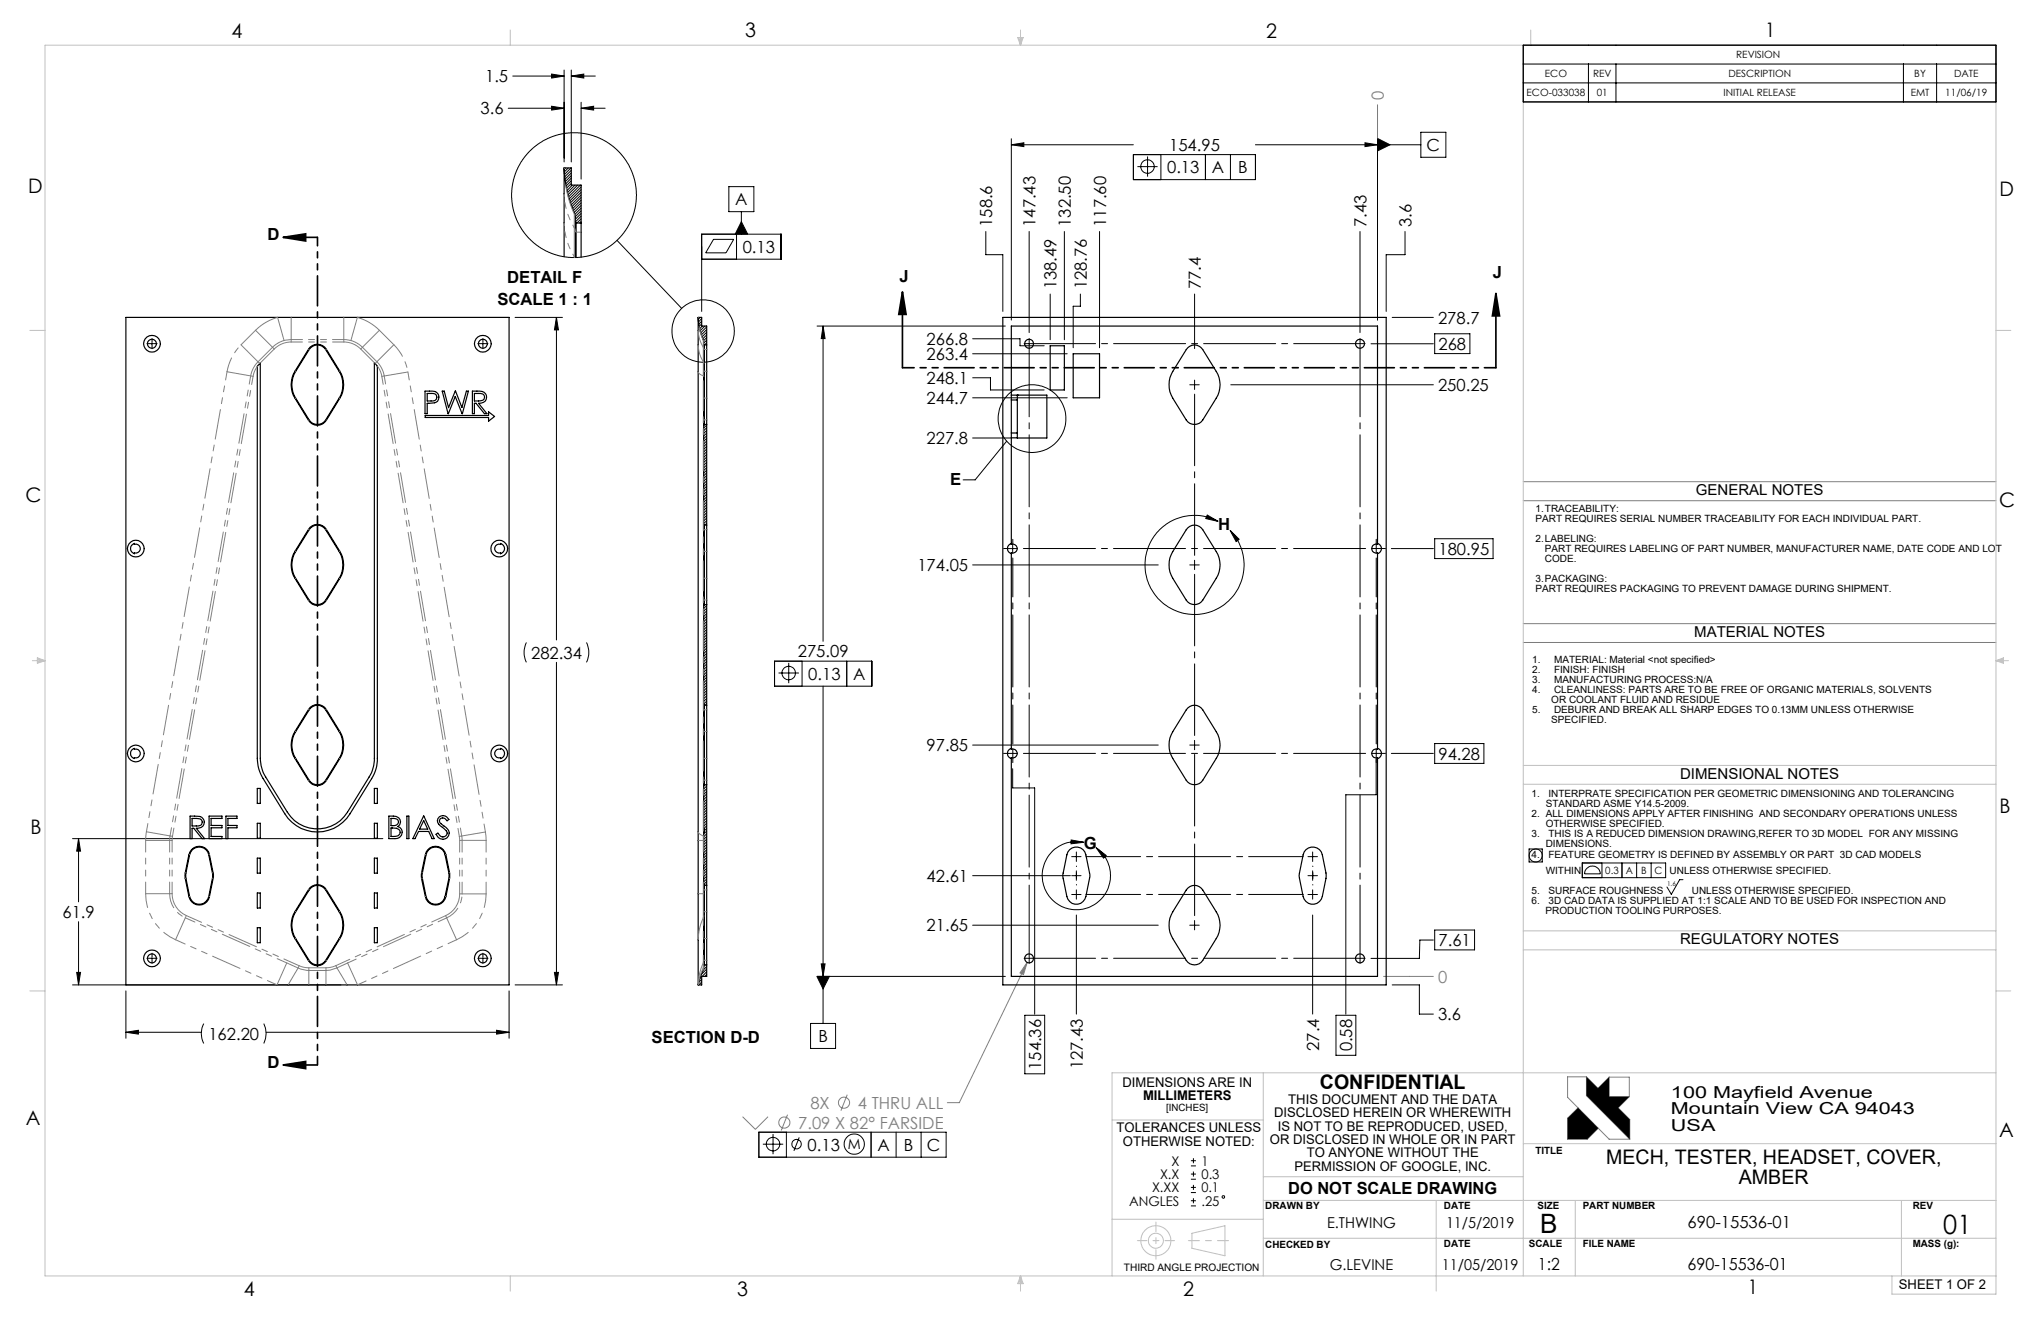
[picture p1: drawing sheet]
<svg xmlns="http://www.w3.org/2000/svg" width="432mm" height="279mm" viewBox="0 0 432 279" stroke-linecap="round" stroke-linejoin="round" font-family="sans-serif">
<g fill="none" stroke="#000" stroke-width=".21">
<path d="M108.5 16.1h10.8M116.7 15.7l2.6 .4-2.6 .4zM119.3 14.8v19.5M120.9 16.1l2.6-.4v.8zM120.9 14.8v19.5M120.9 16.1h5M322.3 9.6h100v12h-100zM322.3 13.5h100M322.3 17.5h100M336.1 13.5v8.1M341.9 13.5v8.1M402.7 13.5v8.1"/>
<path d="M409.7 13.5v8.1M107.5 22.9h11.8M116.7 22.5l2.6 .4-2.6 .4zM122.9 22.9l2.7-.4v.8zM122.9 21.6v16.3M122.9 22.9h5.1M154.2 39.5h5.3v5.3h-5.3zM214 30.6h25.8M214 29.4v38.3M214 30.6l2.6-.4v.8zM239.8 32.7h25.8v5.3h-25.8zM240.6 35.2h4.3"/>
<path d="M242.8 33.1v4.3M245.6 32.7v5.3M255 32.7v5.3M260.3 32.7v5.3M265.6 30.6h35M288.8 30.2l2.6 .4-2.6 .4zM291.4 29.4v38.3M291.4 29.3l2.7 1.3-2.7 1.3zM300.6 28h5.3v5.3h-5.3zM130.5 50.8l13.7 14.4M148.4 54.8h16.8v-5.3h-16.8v16.4M151 50.6h4.2l-1.6 2.9h-4.3z"/>
<path d="M155.8 49.5v5.3M156.8 44.8v4.7M156.8 46.9l1.4 2.6h-2.7zM208.6 49v4.9h3.6v12M217.7 49v21.3M225.2 49v22.9M232.6 49v24.6M287.7 49v21.3M297.3 49v4.9h-4v12M32 72.7h.3M32.1 72.6v.2M102 72.7h.3"/>
<path d="M102.2 72.6v.2M109 67.1h10M117.7 67.1v68.3M117.7 67.1l.4 2.7h-.8zM172.9 69h39.8M174.1 69l.5 2.6h-.9zM174.1 69v66.6M205.8 74.8h20M205.8 79.9h3.8v2.6h11.3M205.8 71.6h10v1.5h5.1M217.6 72.7h.2M217.7 72.6v.2"/>
<path d="M222.2 62.2v9.7M228.6 62.2v2.6h-1.6v8.8M252.7 62.2v11.5M290.1 72.7h13.1M294.5 67.1h8.7M303.5 70.6h7.5v4.2h-7.5zM205.8 92.6h8.2M205.8 84.1h20M213 93.3l-6.7 8.2h-2.5M251.7 81.4h2M252.7 80.4v2M260.4 81.4h42.8"/>
<path d="M205.8 119.5h39.2M213.3 116h2M214.2 115v2M251.7 119.5h2M252.7 118.5v2M255.4 108.9l2.3 1.4-2.6-.6zM257.7 110.3a10.5 10.5 0 0 0-15.4 8.5 10.5 10.5 0 0 0 14.1 10.6 10.5 10.5 0 0 0 3.8-17.2M260.2 112.2l1.9 1.9-.6 .4zM294.4 116h8.8M303.5 113.9h12.4v4.2h-12.4zM111.4 135.9l-.2 .3a4.8 4.8 0 0 0 .2 3.9M124.1 135.9l.1 .3a4.8 4.8 0 0 1-.1 3.9"/>
<path d="M163.9 139.8h20.5v5.3h-20.5zM169.7 139.8v5.3M179.1 139.8v5.3M117.7 140.1v68.2M164.7 142.3h4.3M166.9 140.2v4.3M174.1 145.1v71.4M205.8 157.6h39.2M251.7 157.6h2M252.7 156.6v2M294.4 159.3h8.8M303.5 157.3h10.4v4.2h-10.4z"/>
<path d="M15.3 177.4h65.7M16.6 177.4l.4 2.6h-.8zM16.6 177.4v13.3M214.2 162.6v4.1h4.7v47.8M226.6 177.7l2.7 .5-2.7 .3zM229.3 178.2a7.2 7.2 0 0 0-8.7 8.3 7.2 7.2 0 0 0 11 4.8 7.2 7.2 0 0 0 .3-12M231.9 179.3l2.1 1.6-.5 .6zM291.1 160.6v7.5h-6.4v46.4M323.5 179.6h2.8v2.7h-2.8zM16.6 194.9v13.4M205.8 195.7h39.2M205.8 185.2h20.6"/>
<path d="M226.7 189.2h2M226.7 181.2h2M226.7 185.2h2M227.7 193.5v21M227.7 180.2v2M227.7 184.2v2M227.7 188.2v2M251.7 195.7h2M252.7 194.7v2M276.7 189.2h2M276.7 181.2h2M276.7 185.2h2"/>
<path d="M277.7 193.5v21M277.7 180.2v2M277.7 184.2v2M277.7 188.2v2M303.2 198.8h-2.8l-.1 3.9h-10.2M303.5 196.7h8.5v4.2h-8.5zM334.8 182.5h17.6v3.1h-17.6zM335.7 183.7a1.65 1.65 0 0 1 1.8-.4 1.65 1.65 0 0 1 1.1 1.5h-3.4l.2-.7zM338.9 182.5v3.1M343.1 182.5v3.1M346.3 182.5v3.1M349.3 182.5v3.1"/>
<path d="M356.1 186.1h-.7l-1.8 3.1-.9-1.6M15.3 208.3h56.8M16.2 205.7h.8l-.4 2.6zM26.6 218.3l2.7-.4v.8zM26.6 209.6v10M26.6 218.3h16M32 202.7h.3M32.1 202.6v.2M43.1 216.5a4.4 4.4 0 0 0 0 4.2M55.8 216.5a4.7 4.7 0 0 1 0 4.2M56.3 218.3h51.4M102 202.7h.3"/>
<path d="M102.2 202.6v.2M105.1 217.9l2.6 .4-2.6 .4zM107.7 209.6v10M109 208.3h10M117.3 205.7h.8l-.4 2.6zM171.5 216.5h5.3v5.3h-5.3zM172.8 206.5h2.7l-1.4 2.7zM172.9 206.5h39.8M173.7 203.9h.9l-.5 2.6zM216.8 214.7h4.2v12.4h-4.2zM282.6 214.7h4.2v8.5h-4.2zM294.5 208.3h5.8v6.2h2.9"/>
<path d="M160.5 239.5h39.7v5.3h-39.7zM163.5 239.9v4.2M166.4 239.5v5.3M184.3 239.5v5.3M189.6 239.5v5.3M194.9 239.5v5.3M161.4 242h4.3M169.1 240.6l-1.1 2.8M252 246.6h1M252 245.5h1M252 249.4h1M252 248.3h1"/>
<path d="M252 252.2h1M252 251.1h1M252 255.1h1M252 254h1M252.5 245v1M252.5 247.8v1M252.5 250.6v1.1M252.5 253.4v1.1"/>
<circle cx="242.8" cy="35.2" r="1.43"/>
<circle cx="148.8" cy="70" r="6.6"/>
<circle cx="218.3" cy="88.5" r="7.2"/>
<circle cx="166.9" cy="142.4" r="1.42"/>
<circle cx="324.9" cy="180.9" r="1.37"/>
<circle cx="163.5" cy="242" r="1.43"/>
<circle cx="168.5" cy="242" r=".99"/>
<circle cx="180.7" cy="242" r="2.15"/>
<circle cx="258.8" cy="253.1" r=".27"/>
</g>
<g fill="none" stroke="#c0c0c0" stroke-width=".21">
<path d="M108 6.3v3.3M215.3 7.9h1.2l-.6 1.7zM215.6 7.9l.3 1.7M215.9 6.3v3.3M216.2 7.9l-.3 1.7M322.3 9.6v260.3M323.9 6.3v3.3M6.3 69.9h3.2M422.3 69.9h3.1M6.8 139.7h2.7M7.9 139.1l1.6 .6-1.6 .6zM7.9 139.4l1.6 .3"/>
<path d="M9.5 139.7l-1.6 .3M422.3 139.7h2.6M422.3 139.7l1.6 .3M422.3 139.7l1.6-.6v1.2zM423.9 139.4l-1.6 .3M322.3 161.9h100M322.3 165.9h100M322.3 196.9h100M6.3 209.6h3.2M322.3 200.9h100M422.3 209.6h3.1M235.3 236.9h32"/>
<path d="M267.3 226.9v43M422.3 226.9h-187v43M235.3 257.9h32M267.3 253.9h155M267.3 248.9h55M303.8 253.9v19.2M322.3 241.9h100M333.3 253.9v16M402.3 253.9v16M108 269.9v3.2M215.9 269.9v3.2M215.9 269.9l.6 1.6h-1.2z"/>
<path d="M215.9 269.9l-.3 1.6M215.9 269.9l.3 1.6M252.2 260.8l7-1.5v6.3l-7-1.6zM267.3 261.9h155M400.3 269.9v3.8h22v-264.1h-412.8v260.3h412.8"/>
<circle cx="244.5" cy="262.4" r="3.2"/>
<circle cx="244.5" cy="262.4" r="1.6"/>
</g>
<g fill="none" stroke="#808080" stroke-width=".21">
<path d="M291.4 22.2v45.5M322.3 101.9h100M322.3 105.9h100M322.3 131.9h100M322.3 135.9h100M217.3 203.6l-.8 2.5-.7-.3zM217.3 203.6l-14.3 29.6h-2.6M292.7 206.5h10.5M157.1 236.2l2.7 2.7 2.7-2.7M166.6 235.8l-1.3 3.3M179.2 231.5l-1.3 3.4M333.9 234.3l-2.3 2.2v4.4h4.2l2.3-2.3"/>
<path d="M335.6 227.8h-4v4.3l8.8 8.8h4.4M335.6 227.8v3.9l9.2 9.2M335.6 227.8l2.5 2.4 2.3-2.4M340.4 227.8h4.3v4.2M340.4 227.8v4.2h4.3M344.7 232l-2.4 2.3 2.5 2.5v4.1"/>
<circle cx="165.9" cy="237.4" r="1.18"/>
<circle cx="178.6" cy="233.2" r="1.18"/>
</g>
<path d="M251.4 262.4h8.5" fill="none" stroke="#c0c0c0" stroke-width=".21" stroke-dasharray="15.2 1.3 1.3 1.3" stroke-dashoffset="12.9"/>
<path d="M244.6 258.5v7.8M240.6 262.4h7.9" fill="none" stroke="#c0c0c0" stroke-width=".21" stroke-dasharray="15.2 1.3 1.3 1.3" stroke-dashoffset="13.2"/>
<path d="M331.6 236.5v4.4h4.2l2.3-2.3-4.2-4.3zM335.6 227.8v3.9l9.2 9.2v-4.1l-2.5-2.5 2.4-2.3h-4.3v-4.2l-2.3 2.4z" fill-rule="evenodd" fill="#000"/>
<path d="M59.9 50.2l4.8-.7v1.5zM59.9 50.2h7.2M190.9 61.7l.8 4.8h-1.6zM190.9 61.7v16.1M316.5 62.1l.8 4.7h-1.6zM316.5 62.1v15.7M59.9 225.2l4.8-.7v1.5zM59.9 225.2h7.2" fill="none" stroke="#000" stroke-width=".35"/>
<g fill="none" stroke="#000" stroke-width=".21" stroke-dasharray="15.2 1.3 1.3 1.3">
<path d="M31.9 72.7h-.8M32.2 72.4v-.8M32.2 72.9v.9M32.4 72.7h.8M101.9 72.7h-.8M102.2 72.4v-.8M102.2 72.9v.9M102.4 72.7h.8M217.5 72.7h-.8M217.7 72.4v-.8M287.7 72.7v-.1M287.7 72.7h-.1"/>
<path d="M287.7 72.7v.1M287.7 72.7h.2M287.7 72.4v-.8M288 72.7h.8M213.3 116h-1M214.3 115v-.9M291.2 116v-1M291.2 116h-1M291.2 116v1M291.2 116h1M291.2 115v-.9M292.2 116h.9"/>
<path d="M213.3 159.3h-1M214.3 159.3v-1M214.3 159.3h-1M214.3 159.3v1M214.3 159.3h1M291.2 159.3v-1M291.2 159.3h-1M291.2 159.3v1M291.2 159.3h1M292.2 159.3h.9M214.3 160.3v1M291.2 160.3v1"/>
<path d="M31.9 202.7h-.8M32.2 202.4v-.8M32.2 202.9v.9M32.4 202.7h.8M101.9 202.7h-.8M102.2 202.4v-.8M102.2 202.9v.9M102.4 202.7h.8M217.5 202.7h-.8M217.7 202.7v-.1M217.7 202.7h-.1M217.7 202.7v.1"/>
<path d="M217.7 202.7h.2M217.7 202.9v.9M217.7 202.4v-129.5M287.7 202.7v-.1M287.7 202.7h-.1M287.7 202.7v.1M287.7 202.7h.2M287.7 202.9v.9M287.7 202.4v-129.5M288 202.7h.8"/>
</g>
<path d="M216.3 116h72.9M216.3 159.3h72.9" fill="none" stroke="#000" stroke-width=".21" stroke-dasharray="15.2 1.3 1.3 1.3" stroke-dashoffset="-.2"/>
<path d="M214.3 157.3v-39.3M291.2 157.3v-39.3" fill="none" stroke="#000" stroke-width=".21" stroke-dasharray="15.2 1.3 1.3 1.3" stroke-dashoffset="7"/>
<path d="M218 72.7h69.5M218 202.7h69.5" fill="none" stroke="#000" stroke-width=".21" stroke-dasharray="15.2 1.3 1.3 1.3" stroke-dashoffset="1.4"/>
<path d="M252.7 117.5v-34.1M252.7 155.6v-34.1M252.7 193.7v-34.1" fill="none" stroke="#000" stroke-width=".21" stroke-dasharray="15.2 1.3 1.3 1.3" stroke-dashoffset=".1"/>
<path d="M227.7 187.2v-4M277.7 187.2v-4" fill="none" stroke="#000" stroke-width=".21" stroke-dasharray="15.2 1.3 1.3 1.3" stroke-dashoffset="15.1"/>
<path d="M229.7 181.2h46M229.7 189.2h46" fill="none" stroke="#000" stroke-width=".21" stroke-dasharray="15.2 1.3 1.3 1.3" stroke-dashoffset="3.7"/>
<path d="M67.2 50.2v175" fill="none" stroke="#000" stroke-width=".35" stroke-dasharray="6.3 1.3 1.3 1.3 1.3 1.3" stroke-dashoffset="4.5"/>
<path d="M316.5 77.8h-125.6" fill="none" stroke="#000" stroke-width=".35" stroke-dasharray="6.3 1.3 1.3 1.3 1.3 1.3" stroke-dashoffset="3.9"/>
<g fill="#000">
<path d="M59.9 50.2l4.8-.7v1.5zM59.9 225.2l4.8-.7v1.5z"/>
<path d="M156.8 46.9l1.4 2.6h-2.7zM172.8 206.5h2.7l-1.4 2.7zM291.4 29.3l2.7 1.3-2.7 1.3z"/>
<path d="M316.5 62.1l.8 4.7h-1.6zM190.9 61.7l.8 4.8h-1.6z"/>
<path d="M255.4 108.9l2.3 1.4-2.6-.6zM260.2 112.2l1.9 1.9-.6 .4zM226.6 177.7l2.7 .5-2.7 .3zM231.9 179.3l2.1 1.6-.5 .6z"/>
<path d="M16.2 205.7h.8l-.4 2.6zM16.6 177.4l.4 2.6h-.8zM26.6 218.3l2.7-.4v.8zM105.1 217.9l2.6 .4-2.6 .4zM117.7 67.1l.4 2.7h-.8zM117.3 205.7h.8l-.4 2.6zM120.9 16.1l2.6-.4v.8zM116.7 15.7l2.6 .4-2.6 .4zM116.7 22.5l2.6 .4-2.6 .4zM122.9 22.9l2.7-.4v.8zM174.1 69l.5 2.6h-.9zM173.7 203.9h.9l-.5 2.6zM214 30.6l2.6-.4v.8zM288.8 30.2l2.6 .4-2.6 .4z"/>
</g>
<path d="M217.3 203.6l-.8 2.5-.7-.3z" fill="#808080"/>
<g fill="none" stroke="#000" stroke-width=".25">
<path d="M119.3 35.5a29.6 29.6 0 0 0 2.4 10v1.3M119.3 35.5v18.8M119.3 35.5h1.6v3.7h2v8M121.7 46.8v7.7M121.7 46.8l.2 .4M121.9 47.2v7.3M121.9 47.2h1M122.9 47.2v7.2M26.6 67.1h81.1v141.2h-81.1zM54.9 76.9l.2-.1v83.6a8.1 8.1 0 0 0 1.1 3.9l4.6 7.5a7.5 7.5 0 0 0 12.7 0l4.6-7.5a7.6 7.6 0 0 0 1.1-3.9v-83.6l.6 .7v82.9a7.6 7.6 0 0 1-1.2 4.3l-4.6 7.4a8.1 8.1 0 0 1-13.7 0l-4.6-7.4a8.1 8.1 0 0 1-1.3-4.3v-82.9zM65.6 73.4a2.23 2.23 0 0 1 3.4 .5l2.9 4.6a5.4 5.4 0 0 1 0 5.8l-2.9 4.6a2.21 2.21 0 0 1-3.7 0l-2.9-4.6a5.4 5.4 0 0 1 0-5.8zM65.7 73.6a2.02 2.02 0 0 1 3.2 .3l2.9 4.7a5.5 5.5 0 0 1 0 5.6l-2.9 4.6a2.08 2.08 0 0 1-3.5 0l-2.9-4.6a5.3 5.3 0 0 1 0-5.6z"/>
<path d="M147.7 67.1a14.8 14.8 0 0 0 1.2 5v.7M147.7 67.1v141.2M147.7 67.1h.7v1.9h1.1v4M148.9 72.8v17.2M148.9 72.8l.1 .2M149 73v16.8M149 73h.5M149.5 73v16.8M212.2 67.1h81.1v141.2h-81.1zM222.2 73.1h3v9.4h-3zM227 74.8h5.6v9.3h-5.6zM251.3 73.6a2.02 2.02 0 0 1 3.2 .3l2.8 4.7a5.3 5.3 0 0 1 0 5.6l-2.8 4.6a2.08 2.08 0 0 1-3.5 0l-2.9-4.6a5.5 5.5 0 0 1 0-5.6z"/>
<path d="M89.9 82.7a4.5 4.5 0 0 1 2.5 .3 1.3 1.3 0 0 1 .3 1.6 1.3 1.3 0 0 1-1.5 .7h-.8v2.2h-.5zM90 87.9h13.4v-.8l1.2 1-1.2 1v-.8h-13.4zM90.4 83.2a1.97 1.97 0 0 1 1.9 .4 .89 .89 0 0 1-.1 1 .89 .89 0 0 1-1 .2h-.8zM93.6 82.7h.4l.9 3.5 1.4-3.5 1.4 3.5 1-3.5h.4l-1.3 4.8-1.5-3.6-1.5 3.6zM99.9 82.7a3.4 3.4 0 0 1 2.8 .6 1.33 1.33 0 0 1 0 1.5 1.33 1.33 0 0 1-1.5 .5l1.8 2.2h-.5l-1.8-2.2h-.3v2.2h-.5zM100.4 83.2a2.24 2.24 0 0 1 2 .4 .76 .76 0 0 1 0 .8 .76 .76 0 0 1-.7 .4h-1.3zM148.9 90v20.9M149 89.8h.5M149 89.8l-.1 .2M149.5 89.8v21.3M214 83.6v-14.6h77.4v46.1a.94 .94 0 0 0-1.2 .9 .94 .94 0 0 0 1.2 .9v41.6a.94 .94 0 0 0-1.2 .9 .94 .94 0 0 0 1.2 .9v46.2h-77.4v-46.2a.95 .95 0 0 0 1.2-.9 .95 .95 0 0 0-1.2-.9v-41.6a.95 .95 0 0 0 1.2-.9 .95 .95 0 0 0-1.2-.9v-22.5M214 91.6v1"/>
<path d="M214 83.6v1M214 84.6v7M214 92.6h1.2M214 83.6h7.5v9h-6.3M214 91.6h1.2M214 84.6h1.2M215.2 83.6h.1M215.2 91.6v1M215.2 83.6v1M215.2 84.6v7M27.8 115.4l.6-.5v.2a.95 .95 0 0 1 1.3 .9 .95 .95 0 0 1-1.3 .9v.2a1.12 1.12 0 0 1-.6-1.7zM65.6 111.5a2.23 2.23 0 0 1 3.4 .5l2.9 4.6a5.4 5.4 0 0 1 0 5.8l-2.9 4.6a2.21 2.21 0 0 1-3.7 0l-2.9-4.6a5.4 5.4 0 0 1 0-5.8z"/>
<path d="M65.7 111.7a2.02 2.02 0 0 1 3.2 .3l2.9 4.7a5.5 5.5 0 0 1 0 5.6l-2.9 4.6a2.08 2.08 0 0 1-3.5 0l-2.9-4.6a5.3 5.3 0 0 1 0-5.6zM104.8 115.5l.7-.4h.4v-.2a1.13 1.13 0 0 1 .9 1.1 1.13 1.13 0 0 1-.9 1.1v-.2a.96 .96 0 0 1-1.1-.3 .96 .96 0 0 1 0-1.1zM148.9 110.9v17.2M148.9 110.9l.1 .2M149 111.1v16.8M149 111.1h.5M149.5 111.1v16.8M214 114.9a1.14 1.14 0 0 0-.9 1.1 1.14 1.14 0 0 0 .9 1.1M251.3 111.7a2.02 2.02 0 0 1 3.2 .3l2.8 4.7a5.3 5.3 0 0 1 0 5.6l-2.8 4.6a2.08 2.08 0 0 1-3.5 0l-2.9-4.6a5.5 5.5 0 0 1 0-5.6zM291.4 114.9a1.13 1.13 0 0 1 .9 1.1 1.13 1.13 0 0 1-.9 1.1M148.9 128.1v20.9M149 127.9h.5"/>
<path d="M149 127.9l-.1 .2M149.5 127.9v21.3M27.8 158.7l.6-.4v.2a.95 .95 0 0 1 1.3 .9 .95 .95 0 0 1-1.3 .9 .77 .77 0 0 1-.8-1zM65.6 149.6a2.23 2.23 0 0 1 3.4 .5l2.9 4.6a5.4 5.4 0 0 1 0 5.8l-2.9 4.6a2.21 2.21 0 0 1-3.7 0l-2.9-4.6a5.4 5.4 0 0 1 0-5.8zM65.7 149.8a2.02 2.02 0 0 1 3.2 .3l2.9 4.7a5.5 5.5 0 0 1 0 5.6l-2.9 4.6a2.08 2.08 0 0 1-3.5 0l-2.9-4.6a5.3 5.3 0 0 1 0-5.6zM105.1 158.5l.8-.1a.79 .79 0 0 1 .9 .9 1.13 1.13 0 0 1-.9 1.1v-.1a.95 .95 0 0 1-1.2-.6 .95 .95 0 0 1 .4-1.2zM148.9 149v17.2M148.9 149l.1 .2M149 149.2v16.8M149 149.2h.5M149.5 149.2v16.8M214 158.3a1.12 1.12 0 0 0-.9 1.1 1.12 1.12 0 0 0 .9 1"/>
<path d="M251.3 149.8a2.02 2.02 0 0 1 3.2 .3l2.8 4.7a5.3 5.3 0 0 1 0 5.6l-2.8 4.6a2.08 2.08 0 0 1-3.5 0l-2.9-4.6a5.5 5.5 0 0 1 0-5.6zM291.4 158.3a1.11 1.11 0 0 1 .9 1.1 1.11 1.11 0 0 1-.9 1M40.2 172.6h1a1.76 1.76 0 0 1 2 .9 1.35 1.35 0 0 1-1.7 1.7l1.8 2.2h-.5l-1.8-2.2h-.4v2.2h-.4zM40.5 179.7a2.19 2.19 0 0 1 2.2-.6 2.19 2.19 0 0 1 1.6 1.7l.9 4.1-.9 4.8a2.22 2.22 0 0 1-2.2 1.7 2.22 2.22 0 0 1-2.1-1.7l-.9-4.5 .9-4.4zM40.6 173.1h1a.89 .89 0 0 1 .9 .2 .89 .89 0 0 1 .2 1 1.08 1.08 0 0 1-1.2 .4h-.9zM40.7 179.7a2.08 2.08 0 0 1 3.5 1.1l.8 4.3-.8 4.5a2.07 2.07 0 0 1-2.1 1.7 2.07 2.07 0 0 1-2-1.7l-.8-3.8v-.9l.8-4.1zM44.2 172.6h2.8v.5h-2.3v1.5h2.3v.5h-2.3v1.8h2.3v.5h-2.8zM47.8 172.6h2.3v.5h-1.9v1.5h1.9v.5h-1.9v2.3h-.4zM54.4 166.8h.7v3.1h-.7zM54.4 174.1h.7v3.2h-.7zM79.2 166.8h.6v3.1h-.6zM79.2 174.1h.6v3.2h-.6z"/>
<path d="M82.3 172.6a2.06 2.06 0 0 1 2.3 .8 1.27 1.27 0 0 1-.4 1.4 1.31 1.31 0 0 1 .9 1.6 1.31 1.31 0 0 1-1.5 1h-1.3zM82.7 173.1h.6a.78 .78 0 0 1 1 .7 .78 .78 0 0 1-.9 .8h-.7zM82.7 175.1h.3a1.39 1.39 0 0 1 1.7 .9 1.04 1.04 0 0 1-1.4 .9h-.6zM86.1 172.6h.4v4.8h-.4zM89.6 172.6l2.3 4.8h-.5l-.7-1.5h-2.2l-.7 1.5h-.5zM89.6 173.6l.9 1.8h-1.7zM90.5 179.7a2.22 2.22 0 0 1 3.8 1.1l.8 3.9v1l-.8 4a2.22 2.22 0 0 1-2.1 1.7 2.22 2.22 0 0 1-2.2-1.7l-.8-3.9-.1-.9 .9-4.1zM90.7 179.7a2.06 2.06 0 0 1 3.5 1.1l.8 4.1v.9l-.8 3.8a2.05 2.05 0 0 1-2.1 1.7 2.05 2.05 0 0 1-2-1.7l-.8-4.5 .8-4.3zM93 172.8a1.34 1.34 0 0 1 2 .5l-.4 .3-.4-.5a.69 .69 0 0 0-1.1 .1 .69 .69 0 0 0 .2 1l.6 .5a1.46 1.46 0 0 1 1.1 1.3 1.46 1.46 0 0 1-.9 1.4 1.52 1.52 0 0 1-1.8-.9l.3-.3 .5 .6a.85 .85 0 0 0 1.2 .1 .85 .85 0 0 0 .1-1.1l-.8-.8a1.33 1.33 0 0 1-.6-2.2zM148.9 175.3v.7M148.9 166.2v9.1M148.9 176v11.1"/>
<path d="M148.9 175.3h.1v.7h-.1M149 166h.5M149 166l-.1 .2M149.5 166v21.3M226.3 179.7a2.06 2.06 0 0 1 3.4 1.1l.9 4.1-.9 4.7a2.05 2.05 0 0 1-2 1.7 2.05 2.05 0 0 1-2-1.7l-.8-4.7 .8-4.1zM276.3 179.7a2.09 2.09 0 0 1 3.5 1.1l.8 4.1-.1 .9-.7 3.8a2.07 2.07 0 0 1-2.1 1.7 2.07 2.07 0 0 1-2-1.7l-.9-4.5 .9-4.3zM54.4 188.9h.7v3.2h-.7zM54.4 181.5h.7v3.2h-.7zM54.4 196.2h.7v3.2h-.7zM65.6 187.7a2.23 2.23 0 0 1 3.4 .5l2.9 4.6a5.4 5.4 0 0 1 0 5.8l-2.9 4.6a2.21 2.21 0 0 1-3.7 0l-2.9-4.6a5.4 5.4 0 0 1 0-5.8zM65.7 187.9a2.02 2.02 0 0 1 3.2 .3l2.9 4.7a5.5 5.5 0 0 1 0 5.6l-2.9 4.6a2.08 2.08 0 0 1-3.5 0l-2.9-4.6a5.3 5.3 0 0 1 0-5.6zM79.2 188.9h.6v3.2h-.6z"/>
<path d="M79.2 181.5h.6v3.2h-.6zM79.2 196.2h.6v3.2h-.6zM148.9 187.1v17.2M148.9 187.1l.1 .2M149 187.3v16.8M149 187.3h.5M149.5 187.3v16.8M251.3 187.9a2.02 2.02 0 0 1 3.2 .3l2.8 4.7a5.3 5.3 0 0 1 0 5.6l-2.8 4.6a2.08 2.08 0 0 1-3.5 0l-2.9-4.6a5.5 5.5 0 0 1 0-5.6zM148.9 204.3l-.1 .8-.7 1.7-.4 1.5M149 204.1h.5M149 204.1l-.1 .2M149.5 204.1v2.4h-1.1v1.8h-.7"/>
<circle cx="32.1" cy="72.7" r=".95"/>
<circle cx="32.2" cy="72.7" r="1.77"/>
<circle cx="102.2" cy="72.7" r="1.77"/>
<circle cx="102.2" cy="72.7" r=".95"/>
<circle cx="217.7" cy="72.7" r=".95"/>
<circle cx="287.7" cy="72.7" r=".95"/>
<circle cx="28.7" cy="116" r="1.78"/>
<circle cx="105.6" cy="116" r="1.78"/>
<circle cx="28.7" cy="159.4" r="1.77"/>
<circle cx="105.6" cy="159.4" r="1.77"/>
<circle cx="32.1" cy="202.7" r=".95"/>
<circle cx="32.2" cy="202.7" r="1.77"/>
<circle cx="102.2" cy="202.7" r="1.77"/>
<circle cx="102.2" cy="202.7" r=".95"/>
<circle cx="217.7" cy="202.7" r=".95"/>
<circle cx="287.7" cy="202.7" r=".95"/>
</g>
<path d="M96.6 198.8l-21 9.5M73.5 203.7l21-9.6" fill="none" stroke="#808080" stroke-width=".21" stroke-dasharray="6.3 1.3 1.3 1.3 1.3 1.3" stroke-dashoffset="4.4"/>
<path d="M37.1 198.8a10.7 10.7 0 0 1-6.3-9.8M102.8 189.1a10.7 10.7 0 0 1-6.2 9.7" fill="none" stroke="#808080" stroke-width=".21" stroke-dasharray="6.3 1.3 1.3 1.3 1.3 1.3" stroke-dashoffset="3.4"/>
<path d="M35.9 177.8v11.2M36.4 177.8v11.2M102.8 177.7v11.4M148.8 177.8v11.2M30.8 189v-11.2M97.2 189.1v-11.4M97.8 189.1v-11.4" fill="none" stroke="#808080" stroke-width=".21" stroke-dasharray="6.3 1.3 1.3 1.3 1.3 1.3" stroke-dashoffset="3.9"/>
<g fill="none" stroke="#808080" stroke-width=".21" stroke-dasharray="6.3 1.3 1.3 1.3 1.3 1.3">
<path d="M119.4 35.5v.2M119.7 39.4l.9 3.5 .9 2.4M121.5 48.2l.2 .7M121.5 45.3v2.9M121.5 54.3l.1 .2M121.5 48.2v6.1M121.5 54.3v.2M121.9 49.1h1.1M121.9 49.1l-.2-.2M48 78.6l5 .9M51 72.9l3.6 3.6M51 72.9l3.1-3"/>
<path d="M53 79.5l.5 .1M54.1 69.9a10.7 10.7 0 0 1 4.6-2.8M54.1 69.9l3.6 3.6M54.5 77.4l-.6 1.1-.4 1.1M54.6 76.5a5.6 5.6 0 0 0-1.6 3M54.6 76.5l.4 .4M57.7 73.5l-3.1 3M57.7 73.5l.3 .3M58 73.8l-2.9 2.9M58.7 67.1l1.4 4.9M60.1 72a5.6 5.6 0 0 0-2.4 1.5M61.6 67.1v4.7"/>
<path d="M61.6 71.8l-1.5 .2M61.6 72.3a5.1 5.1 0 0 0-3.6 1.5M61.6 71.8v.5M62.4 78.4l.2 .1M65.4 73.9h-.1M68.9 73.9h.2M71.8 78.5l.1-.1M72.7 67.1v4.7M72.7 71.8v.5M74.2 72l-1.5-.2M75.6 67.1a10.7 10.7 0 0 1 4.7 2.8M75.6 67.1l-1.4 4.9"/>
<path d="M76.3 73.8a5.1 5.1 0 0 0-3.6-1.5M76.7 73.5a5.6 5.6 0 0 0-2.5-1.5M76.7 73.5l-.4 .3M79.2 76.7l-2.9-2.9M79.7 76.5l-3-3M79.7 76.5l-.3 .4M80.3 69.9l3 3M80.3 69.9l-3.6 3.6M80.8 79.6l-.3-1.1-.6-1M80.8 79.6l.5-.1M81.3 79.5l5-.8M81.3 79.5a5.6 5.6 0 0 0-1.6-3"/>
<path d="M83.3 72.9l-3.6 3.6M147.7 67.1v.1M147.7 69.9a6.8 6.8 0 0 0 1.1 3.6M147.7 72.9a6.8 6.8 0 0 0 1.1 3.6M147.7 78.6a1.35 1.35 0 0 0 1.1 .9M147.9 69.1l.9 2.9M148.8 73.5l.1 .3M148.8 72v1.5M148.8 76.5l.1 .4M148.8 73.5v3M148.8 79.5l.1 .1M148.8 76.5v3"/>
<path d="M148.9 78.4l.1 .1M149 73.9h.5M149 73.9h-.1M149 78.5h.5M62.4 84.3l.2-.1M65.3 88.9l.1-.1M69.1 88.9l-.2-.1M71.8 84.2l.1 .1M148.9 88.9l.1-.1M148.9 84.3l.1-.1M149 88.8h.5M149 84.2h.5"/>
<path d="M62.6 116.6l-.2-.1M65.4 112h-.1M68.9 112h.2M71.9 116.5l-.1 .1M149 112h.5M149 112h-.1M149 116.6h.5M149 116.6l-.1-.1M62.6 122.3l-.2 .1M65.3 127l.1-.1M69.1 127l-.2-.1M71.9 122.4l-.1-.1"/>
<path d="M148.9 127l.1-.1M149 126.9h.5M149 122.3h.5M149 122.3l-.1 .1M62.6 154.7l-.2-.1M65.4 150.1h-.1M68.9 150.1h.2M71.9 154.6l-.1 .1M149 150.1h.5M149 150.1h-.1M149 154.7h.5M149 154.7l-.1-.1"/>
<path d="M30.8 177.8l.2-1.9M30.8 177.8h5.1M31 175.9l5 .9M35.9 177.8h.5M36 176.8l-.1 1M36 176.8l.5 .1M36.5 176.9l-.1 .9M62.6 160.4l-.2 .1M65.3 165.1l.1-.1M69.1 165.1l-.2-.1M71.9 160.5l-.1-.1M97.2 176.9l.5-.1"/>
<path d="M97.2 177.7v-.8M97.2 177.7h.6M97.7 176.8l5-.8M97.8 177.7l-.1-.9M97.8 177.7h5M102.7 176l.1 1.7M147.7 175.9a1.35 1.35 0 0 0 1.1 .9M147.7 177.8h1.1M148.8 176.8l.1 .1M148.8 177.8h.1M148.8 176.8v1M148.9 165.1l.1-.1"/>
<path d="M149 165h.5M149 160.4h.5M149 160.4l-.1 .1M30.8 189h5.1M35.9 189h.5M36.4 189a5.1 5.1 0 0 0 3 4.6M39.2 194.1l-2.1 4.7M39.4 184.6h-.2M39.4 185.7l-.2 .1M39.4 193.6l-.2 .5M40 189.6h.1M40.1 180.8l-.1-.1"/>
<path d="M44.2 180.8l.1-.1M44.3 189.6h-.1M45.1 184.6h-.1M45.1 185.8l-.1-.1M62.6 192.8l-.2-.1M62.6 198.5l-.2 .1M65.4 188.2h-.1M68.9 188.2h.2M71.9 192.7l-.1 .1M71.9 198.6l-.1-.1M89.4 184.6h-.2M89.4 185.7l-.2 .1"/>
<path d="M90 189.6h.1M90.1 180.8l-.1-.1M94.2 180.8l.1-.1M94.3 193.7l.2 .4M94.3 193.7a5.1 5.1 0 0 0 2.9-4.6M94.3 189.6h-.1M94.5 194.1l2.1 4.7M95.1 184.6h-.1M95.1 185.8l-.1-.1M97.2 189.1h.6M97.8 189.1h5M147.7 189h1.1"/>
<path d="M148.8 194.1a10.8 10.8 0 0 0-1.1 4.7M148.8 189v5.1M148.8 189h.1M148.9 193.6l-.1 .5M149 188.2h.5M149 188.2h-.1M149 192.8h.5M149 192.8l-.1-.1M149 198.5h.5M149 198.5l-.1 .1M60.7 203.7l-2.1 4.6M60.7 203.7l2.4 1"/>
<path d="M63.1 204.7l-2.1 3.6M63.1 204.7l2.2 .6M63.3 204.3l1 .3 1 .1M63.3 204.3l-.2 .4M65.3 203.2l.1-.1M65.3 205.3v3M65.3 205.3h3.7M65.3 204.7v.6M65.3 204.7h3.7M69 205.3v3M69 205.3l.8-.1 1.5-.5M69 204.7l1-.1 1.1-.4"/>
<path d="M69 204.7v.6M69.1 203.2l-.2-.1M71.1 204.2l.2 .5M71.3 204.7l2.2-1M71.3 204.7l2.1 3.6M73.5 203.7l2.1 4.6M148.8 204.7v.6M148.8 204.7a9.7 9.7 0 0 0-1.1 3.6M148.8 203.7v1M148.8 203.7a10.8 10.8 0 0 0-1.1 4.6M148.9 203.2l.1-.1M148.9 204.3l-.1 .4"/>
<path d="M149 203.1h.5"/>
</g>
<path d="M53 79.5l-17 97.3M53.5 79.6l-17 97.3M86.3 78.7l16.4 97.3M31 175.9l17-97.3M97.2 176.9l-16.4-97.3M97.7 176.8l-16.4-97.3" fill="none" stroke="#808080" stroke-width=".21" stroke-dasharray="6.3 1.3 1.3 1.3 1.3 1.3" stroke-dashoffset="4.6"/>
<path d="M48 78.6a10.7 10.7 0 0 1 3-5.7M83.3 72.9a10.7 10.7 0 0 1 3 5.8" fill="none" stroke="#808080" stroke-width=".21" stroke-dasharray="6.3 1.3 1.3 1.3 1.3 1.3" stroke-dashoffset="3.3"/>
<path d="M39.2 194.1l21.5 9.6M58.6 208.3l-21.5-9.5" fill="none" stroke="#808080" stroke-width=".21" stroke-dasharray="6.3 1.3 1.3 1.3 1.3 1.3" stroke-dashoffset="4.1"/>
<path d="M35.9 189a5.6 5.6 0 0 0 3.3 5.1M94.5 194.1a5.6 5.6 0 0 0 3.3-5" fill="none" stroke="#808080" stroke-width=".21" stroke-dasharray="6.3 1.3 1.3 1.3 1.3 1.3" stroke-dashoffset="3.2"/>
<path d="M72.7 71.8h-11.1M72.7 72.3h-11.1" fill="none" stroke="#808080" stroke-width=".21" stroke-dasharray="6.3 1.3 1.3 1.3 1.3 1.3" stroke-dashoffset="4"/>
<path d="M39.4 193.6l23.9 10.7" fill="none" stroke="#808080" stroke-width=".21" stroke-dasharray="6.3 1.3 1.3 1.3 1.3 1.3" stroke-dashoffset="2.8"/>
<path d="M71.1 204.2l23.2-10.5" fill="none" stroke="#808080" stroke-width=".21" stroke-dasharray="6.3 1.3 1.3 1.3 1.3 1.3" stroke-dashoffset="3.1"/>
<g fill="none" stroke="#000" stroke-width=".21">
<path d="M119.7 35.5l-.3 .3M120.2 35.5l-.8 .8M120.8 35.5l-1.3 1.4M120.9 36l-1.4 1.4M120.9 36.6l-1.3 1.3M120.9 37.1l-1.3 1.3M120.9 37.7l-1.2 1.2M120.9 38.2l-1.1 1.1M120.9 38.8l-1 1M121.1 39.2l-1.1 1.1M121.6 39.2l-1.5 1.5M122.2 39.2l-2 2"/>
<path d="M122.8 39.2l-2.5 2.4M122.9 39.5l-2.5 2.6M122.9 40.1l-2.3 2.4M122.9 40.7l-2.2 2.2M122.9 41.2l-2 2.1M122.9 41.8l-1.9 1.9M122.9 42.3l-1.8 1.8M122.9 42.9l-1.6 1.6M122.9 43.5l-1.4 1.4M122.9 44l-1.3 1.3M122.9 44.6l-1.2 1.2M122.9 45.2l-1.2 1.2"/>
<path d="M122.9 45.7l-1.2 1.2M122.9 46.3l-.8 .9M122.9 46.8l-.3 .4M148.1 67.1l-.4 .5M148.4 67.4l-.6 .7M148.4 67.9l-.6 .7M148.4 68.5l-.5 .5M148.6 69l-.6 .5M149.1 69l-1 1M149.5 69.1l-1.3 1.3M149.5 69.7l-1.1 1.1M149.5 70.3l-1 1"/>
<path d="M149.5 70.8l-.8 .8M149.5 71.4l-.7 .7M149.5 72l-.6 .6M149.5 72.5l-.5 .5M149.1 89.8l-.2 .2M149.5 89.9l-.6 .7M149.5 90.5l-.6 .6M149.5 91.1l-.6 .6M149.5 91.6l-.6 .6M149.5 92.2l-.6 .6M149.5 92.7l-.6 .6M149.5 93.3l-.6 .6"/>
<path d="M149.5 93.8l-.6 .7M149.5 94.4l-.6 .6M149.5 95l-.6 .6M149.5 95.5l-.6 .7M149.5 96.1l-.6 .6M149.5 96.7l-.6 .6M149.5 97.2l-.6 .6M149.5 97.8l-.6 .6M149.5 98.4l-.6 .6M149.5 98.9l-.6 .6M149.5 99.4l-.6 .7M149.5 100l-.6 .6"/>
<path d="M149.5 100.6l-.6 .6M149.5 101.1l-.6 .7M149.5 101.7l-.6 .6M149.5 102.3l-.6 .6M149.5 102.8l-.6 .7M149.5 103.4l-.6 .6M149.5 104l-.6 .6M149.5 104.5l-.6 .6M149.5 105.1l-.6 .6M149.5 105.6l-.6 .7M149.5 106.2l-.6 .6M149.5 106.8l-.6 .6"/>
<path d="M149.5 107.3l-.6 .6M149.5 107.9l-.6 .6M149.5 108.4l-.6 .7M149.5 109l-.6 .6M149.5 109.6l-.6 .6M149.5 110.1l-.6 .6M149.5 110.7l-.4 .4M149.1 127.9l-.2 .3M149.5 128.1l-.6 .6M149.5 128.7l-.6 .6M149.5 129.2l-.6 .6M149.5 129.8l-.6 .6"/>
<path d="M149.5 130.3l-.6 .7M149.5 130.9l-.6 .6M149.5 131.4l-.6 .7M149.5 132l-.6 .6M149.5 132.6l-.6 .6M149.5 133.1l-.6 .7M149.5 133.7l-.6 .6M149.5 134.3l-.6 .6M149.5 134.8l-.6 .6M149.5 135.4l-.6 .6M149.5 136l-.6 .6M149.5 136.5l-.6 .6"/>
<path d="M149.5 137.1l-.6 .6M149.5 137.6l-.6 .7M149.5 138.2l-.6 .6M149.5 138.7l-.6 .7M149.5 139.3l-.6 .6M149.5 139.9l-.6 .6M149.5 140.4l-.6 .6M149.5 141l-.6 .6M149.5 141.6l-.6 .6M149.5 142.1l-.6 .6M149.5 142.7l-.6 .6M149.5 143.2l-.6 .7"/>
<path d="M149.5 143.8l-.6 .6M149.5 144.4l-.6 .6M149.5 144.9l-.6 .7M149.5 145.5l-.6 .6M149.5 146l-.6 .7M149.5 146.6l-.6 .6M149.5 147.2l-.6 .6M149.5 147.7l-.6 .6M149.5 148.3l-.6 .6M149.5 148.8l-.3 .4M149.2 166l-.3 .3M149.5 166.3l-.6 .6"/>
<path d="M149.5 166.8l-.6 .6M149.5 167.4l-.6 .6M149.5 167.9l-.6 .7M149.5 168.5l-.6 .6M149.5 169.1l-.6 .6M149.5 169.6l-.6 .7M149.5 170.2l-.6 .6M149.5 170.7l-.6 .7M149.5 171.3l-.6 .6M149.5 171.9l-.6 .6M149.5 172.4l-.6 .6M149.5 173l-.6 .6"/>
<path d="M149.5 173.6l-.6 .6M149.5 174.1l-.6 .6M149.5 174.7l-.6 .6M149.5 175.2l-.5 .5M149.5 175.8l-.6 .6M149.5 176.4l-.6 .6M149.5 176.9l-.6 .7M149.5 177.5l-.6 .6M149.5 178l-.6 .6M149.5 178.6l-.6 .6M149.5 179.2l-.6 .6M149.5 179.7l-.6 .6"/>
<path d="M149.5 180.3l-.6 .6M149.5 180.8l-.6 .7M149.5 181.4l-.6 .6M149.5 182l-.6 .6M149.5 182.5l-.6 .7M149.5 183.1l-.6 .6M149.5 183.7l-.6 .6M149.5 184.2l-.6 .6M149.5 184.8l-.6 .6M149.5 185.3l-.6 .6M149.5 185.9l-.6 .6M149.5 186.4l-.6 .7"/>
<path d="M149.5 187l-.2 .3M148.4 206.6l-.3 .4M148.4 207.2l-.6 .6M148.4 207.7l-.6 .6M148.4 208.3h.1M149.3 204.1l-.4 .4M149.5 204.4l-.7 .7M149.5 205l-1.1 1.1M149.5 205.5l-.9 1M149.5 206.1l-.4 .4"/>
<circle cx="121.4" cy="41.3" r="13.2"/>
</g>
<path d="M148.8 194.1v9.6" fill="none" stroke="#808080" stroke-width=".21" stroke-dasharray="6.3 1.3 1.3 1.3 1.3 1.3" stroke-dashoffset="4.8"/>
<path d="M148.8 79.5v97.3" fill="none" stroke="#808080" stroke-width=".21" stroke-dasharray="6.3 1.3 1.3 1.3 1.3 1.3" stroke-dashoffset="-1"/>
<path d="M119.4 41a13.6 13.6 0 0 0 2.1 7.2M119.4 47.1a13.6 13.6 0 0 0 2.1 7.2" fill="none" stroke="#808080" stroke-width=".21" stroke-dasharray="6.3 1.3 1.3 1.3 1.3 1.3" stroke-dashoffset="5.7"/>
<g font-size="5.6">
<text x="325.9" y="260.8">B</text>
<text x="411.1" y="260.9">01</text>
</g>
<g font-size="4.2">
<text x="49" y="8.1">4</text>
<text x="157.6" y="7.8">3</text>
<text x="267.9" y="8.1">2</text>
<text x="373.5" y="7.7">1</text>
<text x="6" y="40.7">D</text>
<text x="423" y="41.5">D</text>
<text x="5.4" y="106.2">C</text>
<text x="422.9" y="107.2">C</text>
<text x="423" y="172.1">B</text>
<text x="6.5" y="176.3">B</text>
<text x="279.2" y="230.4">CONFIDENTIAL</text>
<text x="5.5" y="238">A</text>
<text x="422.9" y="240.4">A</text>
<text x="339.8" y="246.3">MECH, TESTER, HEADSET, COVER,</text>
<text x="367.9" y="250.5">AMBER</text>
<text x="51.6" y="274.1">4</text>
<text x="155.9" y="274.2">3</text>
<text x="250.3" y="274.2">2</text>
<text x="369.8" y="273.8">1</text>
</g>
<g font-size="3.5">
<text x="102.6" y="17.4">1.5</text>
<text x="101.7" y="24.2">3.6</text>
<text x="247.3" y="31.9">154.95</text>
<text x="301.8" y="31.9">C</text>
<text x="246.9" y="36.7">0.13</text>
<text x="256.4" y="36.7">A</text>
<text x="262" y="36.7">B</text>
<text x="155.6" y="43.4">A</text>
<text x="209.9" y="48" transform="rotate(-90 209.9 48)">158.6</text>
<text x="219.1" y="48" transform="rotate(-90 219.1 48)">147.43</text>
<text x="226.5" y="48" transform="rotate(-90 226.5 48)">132.50</text>
<text x="234" y="48" transform="rotate(-90 234 48)">117.60</text>
<text x="289.1" y="48" transform="rotate(-90 289.1 48)">7.43</text>
<text x="298.6" y="48" transform="rotate(-90 298.6 48)">3.6</text>
<text x="56.6" y="50.9">D</text>
<text x="157.1" y="53.5">0.13</text>
<text x="107.3" y="59.9">DETAIL F</text>
<text x="190.3" y="59.7">J</text>
<text x="315.9" y="58.9">J</text>
<text x="105.2" y="64.5">SCALE 1 : 1</text>
<text x="223.5" y="61.2" transform="rotate(-90 223.5 61.2)">138.49</text>
<text x="229.9" y="61.2" transform="rotate(-90 229.9 61.2)">128.76</text>
<text x="254.1" y="61.2" transform="rotate(-90 254.1 61.2)">77.4</text>
<text x="304.2" y="68.5">278.7</text>
<text x="196" y="76.1">263.4</text>
<text x="196" y="73">266.8</text>
<text x="304.3" y="74">268</text>
<text x="196" y="81.2">248.1</text>
<text x="304.2" y="82.7">250.25</text>
<text x="196" y="85.5">244.7</text>
<text x="196" y="93.9">227.8</text>
<text x="201" y="102.5">E</text>
<text x="257.7" y="112.1">H</text>
<text x="304.3" y="117.4">180.95</text>
<text x="194.1" y="120.8">174.05</text>
<text x="112.4" y="139.3">282.34</text>
<text x="168.8" y="139.1">275.09</text>
<text x="171" y="143.8">0.13</text>
<text x="180.5" y="143.8">A</text>
<text x="196" y="158.9">97.85</text>
<text x="304.3" y="160.7">94.28</text>
<text x="229.3" y="179.6">G</text>
<text x="196" y="186.5">42.61</text>
<text x="13.2" y="194.2">61.9</text>
<text x="196" y="197">21.65</text>
<text x="304.3" y="200.1">7.61</text>
<text x="304.2" y="215.8">3.6</text>
<text x="44.1" y="219.9">162.20</text>
<text x="137.9" y="220.5">SECTION D-D</text>
<text x="173.2" y="220.4">B</text>
<text x="56.6" y="225.9">D</text>
<text x="220.3" y="226.3" transform="rotate(-90 220.3 226.3)">154.36</text>
<text x="229.1" y="226.2" transform="rotate(-90 229.1 226.2)">127.43</text>
<text x="279.1" y="222.3" transform="rotate(-90 279.1 222.3)">27.4</text>
<text x="286.1" y="222.4" transform="rotate(-90 286.1 222.4)">0.58</text>
<text x="353.5" y="232.2">100 Mayfield Avenue</text>
<text x="353.5" y="235.7">Mountain View CA 94043</text>
<text x="353.5" y="239.3">USA</text>
<text x="170.9" y="243.4">0.13</text>
<text x="185.6" y="243.4">A</text>
<text x="191.2" y="243.4">B</text>
<text x="196.1" y="243.4">C</text>
<text x="272.5" y="252.4">DO NOT SCALE DRAWING</text>
<text x="357" y="259.8">690-15536-01</text>
<text x="325.4" y="268.7">1:2</text>
<text x="357" y="268.7">690-15536-01</text>
</g>
<g font-size="3.5" fill="#808080">
<text x="292.8" y="21.2" transform="rotate(-90 292.8 21.2)">0</text>
<text x="304.2" y="207.8">0</text>
<text x="168.9" y="238.7">7.09 X 82° FARSIDE</text>
<text x="171.5" y="234.5">8X</text>
<text x="181.5" y="234.5">4 THRU ALL</text>
</g>
<g font-size="3.2">
<text x="358.8" y="104.7">GENERAL NOTES</text>
<text x="358.4" y="134.8">MATERIAL NOTES</text>
<text x="355.4" y="164.7">DIMENSIONAL NOTES</text>
<text x="355.4" y="199.8">REGULATORY NOTES</text>
<text x="280.8" y="259.8">E.THWING</text>
<text x="305.9" y="259.8">11/5/2019</text>
<text x="281.3" y="268.7">G.LEVINE</text>
<text x="305.1" y="268.7">11/05/2019</text>
</g>
<text font-size="3" x="179.4" y="243">M</text>
<g font-size="2.8">
<text x="237.5" y="229.9">DIMENSIONS ARE IN</text>
<text x="241.8" y="232.7">MILLIMETERS</text>
<text x="272.5" y="233.5">THIS DOCUMENT AND THE DATA</text>
<text x="236.2" y="239.5">TOLERANCES UNLESS</text>
<text x="269.6" y="236.3">DISCLOSED HEREIN OR WHEREWITH</text>
<text x="270.3" y="239.2">IS NOT TO BE REPRODUCED, USED,</text>
<text x="237.6" y="242.3">OTHERWISE NOTED:</text>
<text x="268.7" y="242">OR DISCLOSED IN WHOLE OR IN PART</text>
<text x="276.5" y="244.8">TO ANYONE WITHOUT THE</text>
<text x="245.4" y="249.4">X.X</text>
<text x="247.8" y="246.6">X</text>
<text x="254.2" y="246.6">1</text>
<text x="254.2" y="249.4">0.3</text>
<text x="273.9" y="247.6">PERMISSION OF GOOGLE, INC.</text>
<text x="238.9" y="255">ANGLES</text>
<text x="243.7" y="252.2">X.XX</text>
<text x="254.2" y="252.2">0.1</text>
<text x="254.2" y="255">.25</text>
<text x="401.7" y="272.7">SHEET 1 OF 2</text>
</g>
<text font-size="2.2" x="237.8" y="268.9">THIRD ANGLE PROJECTION</text>
<g font-size="2.1">
<text x="326.8" y="16.3">ECO</text>
<text x="337" y="16.3">REV</text>
<text x="365.7" y="16.3">DESCRIPTION</text>
<text x="367.3" y="12.3">REVISION</text>
<text x="405" y="16.3">BY</text>
<text x="413.4" y="16.3">DATE</text>
<text x="323" y="20.3">ECO-033038</text>
<text x="337.8" y="20.3">01</text>
<text x="364.6" y="20.3">INITIAL RELEASE</text>
<text x="404.2" y="20.3">EMT</text>
<text x="411.6" y="20.3">11/06/19</text>
<text x="324.8" y="108.4">1.TRACEABILITY:</text>
<text x="324.8" y="110.5">PART REQUIRES SERIAL NUMBER TRACEABILITY FOR EACH INDIVIDUAL PART.</text>
<text x="324.8" y="114.7">2.LABELING:</text>
<text x="326.8" y="116.8">PART REQUIRES LABELING OF PART NUMBER, MANUFACTURER NAME, DATE CODE AND LOT</text>
<text x="326.8" y="119">CODE.</text>
<text x="324.8" y="123.2">3.PACKAGING:</text>
<text x="324.8" y="125.3">PART REQUIRES PACKAGING TO PREVENT DAMAGE DURING SHIPMENT.</text>
<text x="324.2" y="140.3">1.</text>
<text x="324.2" y="142.4">2.</text>
<text x="328.8" y="140.3">MATERIAL: Material &lt;not specified&gt;</text>
<text x="328.8" y="142.4">FINISH: FINISH</text>
<text x="324.2" y="144.6">3.</text>
<text x="324.2" y="146.7">4.</text>
<text x="328.2" y="148.8">OR COOLANT FLUID AND RESIDUE</text>
<text x="328.8" y="146.7">CLEANLINESS: PARTS ARE TO BE FREE OF ORGANIC MATERIALS, SOLVENTS</text>
<text x="328.8" y="144.6">MANUFACTURING PROCESS:N/A</text>
<text x="324.2" y="150.9">5.</text>
<text x="328.2" y="153">SPECIFIED.</text>
<text x="328.8" y="150.9">DEBURR AND BREAK ALL SHARP EDGES TO 0.13MM UNLESS OTHERWISE</text>
<text x="324" y="168.5">1.</text>
<text x="324" y="172.7">2. ALL DIMENSIONS APPLY AFTER FINISHING AND SECONDARY OPERATIONS UNLESS</text>
<text x="327" y="170.6">STANDARD ASME Y14.5-2009.</text>
<text x="327.6" y="168.5">INTERPRATE SPECIFICATION PER GEOMETRIC DIMENSIONING AND TOLERANCING</text>
<text x="324" y="177">3.</text>
<text x="327" y="174.8">OTHERWISE SPECIFIED.</text>
<text x="327" y="179.1">DIMENSIONS.</text>
<text x="327.6" y="177">THIS IS A REDUCED DIMENSION DRAWING,REFER TO 3D MODEL FOR ANY MISSING</text>
<text x="324" y="181.5">4.</text>
<text x="327" y="184.8">WITHIN</text>
<text x="327.6" y="181.5">FEATURE GEOMETRY IS DEFINED BY ASSEMBLY OR PART 3D CAD MODELS</text>
<text x="339.6" y="184.8">0.3</text>
<text x="344" y="184.8">A</text>
<text x="347.2" y="184.8">B</text>
<text x="350" y="184.8">C</text>
<text x="353.2" y="184.8">UNLESS OTHERWISE SPECIFIED.</text>
<text x="324" y="189.1">5.</text>
<text x="324" y="191.2">6.</text>
<text x="327.6" y="189.1">SURFACE ROUGHNESS</text>
<text x="327.6" y="191.2">3D CAD DATA IS SUPPLIED AT 1:1 SCALE AND TO BE USED FOR INSPECTION AND</text>
<text x="357.9" y="189.1">UNLESS OTHERWISE SPECIFIED.</text>
<text x="327" y="193.3">PRODUCTION TOOLING PURPOSES.</text>
<text x="246.7" y="235">[INCHES]</text>
<text x="324.8" y="244.2">TITLE</text>
<text x="267.7" y="255.7">DRAWN BY</text>
<text x="305.5" y="255.7">DATE</text>
<text x="325.3" y="255.7">SIZE</text>
<text x="334.8" y="255.7">PART NUMBER</text>
<text x="404.7" y="255.7">REV</text>
<text x="305.5" y="263.7">DATE</text>
<text x="323.5" y="263.7">SCALE</text>
<text x="334.8" y="263.7">FILE NAME</text>
<text x="404.7" y="263.7">MASS (g):</text>
<text x="267.7" y="264">CHECKED BY</text>
</g>
<text font-size="1.4" x="352.7" y="187.3">1.6</text>
</svg>
